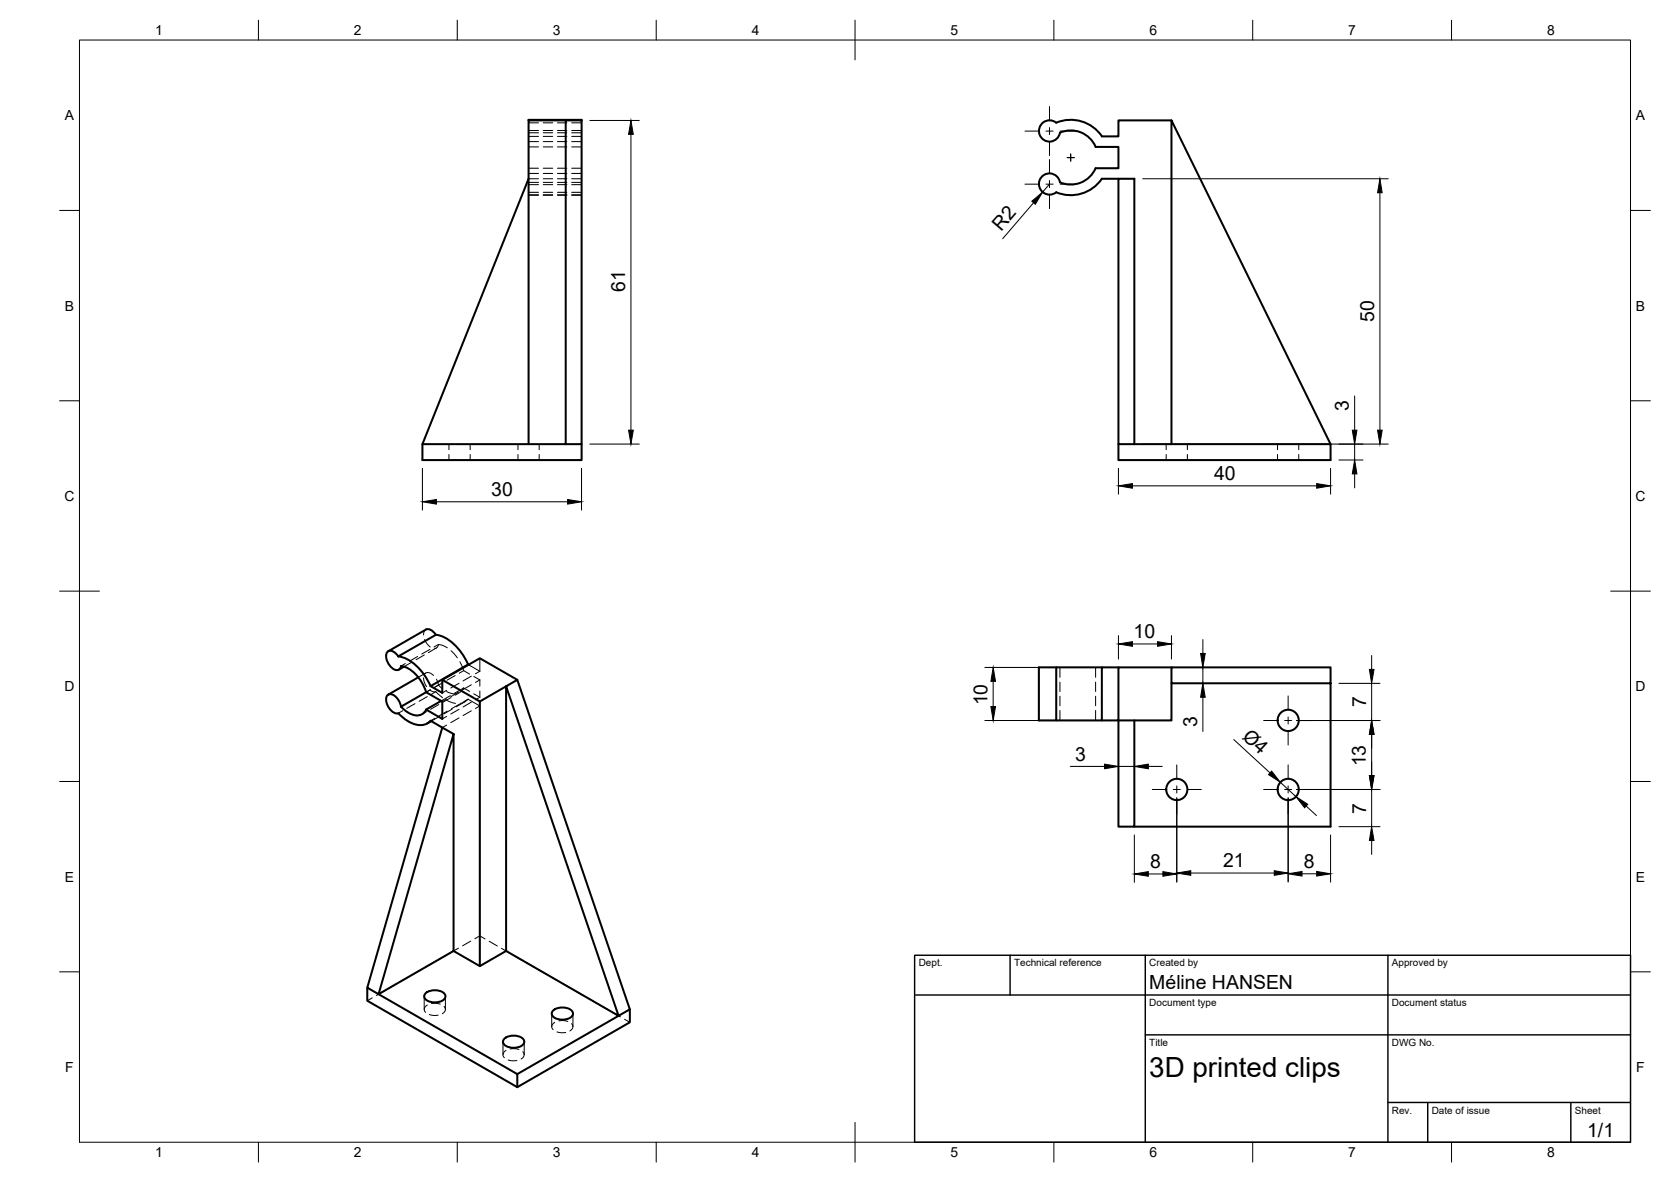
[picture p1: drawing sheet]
<svg xmlns="http://www.w3.org/2000/svg" width="420mm" height="297mm" viewBox="0 0 420 297" stroke-linecap="round" stroke-linejoin="round" font-family="sans-serif">
<!-- layer: Visible -->
<g fill="none" stroke="#000" stroke-width=".51">
<path d="M132.9 30.3v-.2h13.3v.2M142.2 30.3h-9.3v81.3M265.6 30.8a2.66 2.66 0 0 0-4 .8 2.66 2.66 0 0 0 1.4 3.8 2.66 2.66 0 0 0 3.5-2.1 6.8 6.8 0 0 1 9 3.6M265.6 30.8a9.5 9.5 0 0 1 11.5 3.4M275.5 36.9h5.7v5.4h-5.7M294.6 30.3h-13.4v4h-4.1M132.9 44.9l-26.7 66.7v4h40v-4M275.5 42.2a6.8 6.8 0 0 1-9 3.6 2.67 2.67 0 0 0-3.5-2.1 2.67 2.67 0 0 0-1.4 3.9 2.67 2.67 0 0 0 4 .7 9.5 9.5 0 0 0 11.5-3.4M277.1 44.9h4.1M281.2 44.9h4v66.7h-4zM106.2 111.6h40v-81.3h-4v81.3M281.2 111.6v4h53.4v-4h-49.4"/>
<path d="M294.6 111.6v-81.3l40 81.3M109.6 159.5l-9.5 5.5M109.6 159.5a11.3 11.3 0 0 1 7.6 6.4l.5 1.1M109.6 159.5a2.22 2.22 0 0 0-2.5-1.3l-9.5 5.5M100.1 165a11.3 11.3 0 0 1 7.6 6.3l.6 1.1M100.1 165l-.7-.9a1.28 1.28 0 0 0-1.6-.5 1.28 1.28 0 0 0-.7 1.6 3.8 3.8 0 0 0 2.5 3.2 1.02 1.02 0 0 0 1.2-1 8.5 8.5 0 0 1 6.1 5.8l.3 .8M100.2 179.2a7.9 7.9 0 0 0 6.1 3l1.4-.6 .6-.5 2.9 1.7M100.8 177.6a3.8 3.8 0 0 0-2.6-3.2 1.38 1.38 0 0 0-1 2 3.6 3.6 0 0 0 2.6 2.9h.4M100.8 177.6a4.8 4.8 0 0 0 5.3 1.9l1.1-1.2M101.6 167.5l-1.3 .8M105.2 170.2l-7.6 4.4M107.1 174l4.1 2.3v4.4l-4.1-2.4"/>
<path d="M107.1 174l-6.3 3.6M110.9 176.1l-3.8 2.2M111.2 170.8l9.4 5.5M117.8 167.1l-9.5 5.3M130.1 170.8l-9.5-5.4-9.4 5.4v3.3l-2.9-1.7M265.6 167.7h-4.4v13.3h4.4v-13.3h11.5M281.2 167.7h-4.1v13.3h-11.5M294.6 171.7v9.3h-13.4v26.7h4v-26.7M294.6 167.7h-13.4v13.3h-4.1M334.6 171.7h-40v-4h40v40h-49.4M108.4 181.2l-1 .6M114 184.5l-18.8 65.3-2.8-1.6 18.8-65.4 2.8 1.7v54.5l-18.8 10.8 34.9 20.1v3.3"/>
<path d="M114 239l6.6 3.8 6.7-3.8M92.4 248.2v3.3l37.7 21.7M107 249.6a3.6 3.6 0 0 1 4.9 .4 1.61 1.61 0 0 1-1.7 1.8h-1.7a1.61 1.61 0 0 1-1.8-1.8zM120.6 242.8v-66.5l6.7-3.8v66.5l28.2 16.3 2.9-1.7-28.3-82.8-2.8 1.7 28.2 82.8-25.4 14.6M139.1 254a3.6 3.6 0 0 1 4.9 .3 1.61 1.61 0 0 1-1.7 1.9h-1.8a1.61 1.61 0 0 1-1.7-1.9zM158.4 253.6v3.3l-28.3 16.3M126.8 261a3.6 3.6 0 0 1 4.9 .4 1.61 1.61 0 0 1-1.7 1.8h-1.7a1.61 1.61 0 0 1-1.7-1.8z"/>
<circle cx="295.9" cy="198.4" r="2.67"/>
<circle cx="323.9" cy="181" r="2.67"/>
<circle cx="323.9" cy="198.4" r="2.67"/>
</g>
<!-- layer: Hidden -->
<g fill="none" stroke="#000" stroke-width=".25">
<path d="M132.9 34.3h2.5M132.9 30.9h2.5M132.9 33.4h2.5M132.9 36.9h2.5M132.9 35.6h2.5M132.9 32.8h2.5M136.6 34.3h2.4M136.6 30.9h2.4M136.6 33.4h2.4M136.6 36.9h2.4M136.6 35.6h2.4M136.6 32.8h2.4"/>
<path d="M140.2 34.3h2.3M140.2 30.9h2.3M140.2 33.4h2.3M140.2 36.9h2.3M140.2 35.6h2.3M140.2 32.8h2.3M143.7 34.3h2.5M143.7 30.9h2.5M143.7 33.4h2.5M143.7 36.9h2.5M143.7 35.6h2.5M143.7 32.8h2.5"/>
<path d="M132.9 44.9h2.5M132.9 42.3h2.5M132.9 45.8h2.5M132.9 48.3h2.5M132.9 46.4h2.5M132.9 43.6h2.5M132.9 48.9h2.5M132.9 49.1h2.5M136.6 44.9h2.4M136.6 42.3h2.4M136.6 45.8h2.4M136.6 48.3h2.4"/>
<path d="M136.6 46.4h2.4M136.6 43.6h2.4M136.6 48.9h2.4M136.6 49.1h2.4M140.2 44.9h2.3M140.2 42.3h2.3M140.2 45.8h2.3M140.2 48.3h2.3M140.2 46.4h2.3M140.2 43.6h2.3M140.2 48.9h2.3M140.2 49.1h2.3"/>
<path d="M143.7 44.9h2.5M143.7 42.3h2.5M143.7 45.8h2.5M143.7 48.3h2.5M143.7 46.4h2.5M143.7 43.6h2.5M143.7 48.9h2.5M143.7 49.1h2.5M112.9 111.6v1.4M112.9 114.2v1.4M118.2 111.6v1.4M118.2 114.2v1.4"/>
<path d="M130.2 111.6v1.4M130.2 114.2v1.4M135.6 111.6v1.4M135.6 114.2v1.4M293.2 111.6v1.4M293.2 114.2v1.4M298.6 111.6v1.4M298.6 114.2v1.4M321.2 111.6v1.4M321.2 114.2v1.4M326.6 111.6v1.4M326.6 114.2v1.4"/>
<path d="M107.1 158.2l-.4 .4-.2 1M101.2 178.6l-1.1 .6M101.9 166.8l-1.1 .6M103.6 166.4l-2 1.1M104.4 176.8l-2.1 1.2M105 165l-2 1.2M106.5 170.3l.2 1.3 .6 1M106.7 164.6l-2.1 1.2M106.8 160.7l.5 .9 .9 1M106.9 169.3a1.54 1.54 0 0 1 2.1 .4M107.1 169.1l-1.9 1.1M107.2 178.8l-1.1 .7"/>
<path d="M107.4 175.1l-2 1.1M108.1 173.4l.6 .4h.9M108.1 163.2l-2.1 1.2M108.2 173.3l-1.1 .7 1.1-.6M109.6 173.8l1.7 1.5M109.6 173.8l-1.1 .7M109.7 162.8l-2 1.2M109.7 170.7l.5 1.5M110.2 162l-.3 .8-.6 .2M110.2 162l1 .2 1.3 .6M110.2 172.2l1.1 .9M110.2 162l-1.1 .6"/>
<path d="M110.2 172.2l-1 .6M110.3 177.1l-2.1 1.2M110.6 180l-2.2 1.2M111.4 171.5l-2.1 1.2M112.3 173.8l1.4 .5 .9 .1M112.3 176l2.2 .7M112.3 173.5l-1.1 .6M112.3 175.7l-1.1 .6M112.5 178.7l-2.1 1.2M113.2 174.8l-2.3 1.3M113.4 163.5l1.6 1.8M113.4 175.3l-2 1.2"/>
<path d="M113.7 178.2l-2.1 1.2M114.4 169.8l-2 1.1M115.4 171.7l-2.1 1.2M115.4 173.9l-2.1 1.2M115.4 178.3l-2.1 1.1M115.5 176.9l-2 1.2M115.5 174.1l-1.1 .6M115.6 166.3l1 2.2M116.6 172.9l-.9 1.1M116.6 168.5l-1.1 .7M116.6 168.5l1.5 .9M116.6 172.9l1.5 .9"/>
<path d="M116.6 172.9l-2.3 1.3M116.9 176.4l-2.2 1.2M117.7 175.7l-.8 .6-1.2 .4M117.7 175.7l2.9 1.7-1.1 .6M117.7 175.7l-1.1 .6M117.8 167.1l2.8 1.6M118.5 178.6l-2.1 1.2M118.5 169.9l-2.1 1.2M118.5 172.1l-2.1 1.2M118.5 176.5l-2.1 1.2M119.1 170l1.5 .9M119.1 174.4l1.5 .8"/>
<path d="M120.6 165.4v3.3M120.6 170.9v1.6M120.6 173.6v1.6M120.6 168.7l-1.1 .6M120.6 170.9l-1.1 .6M120.6 175.2l-1.1 .7M266.5 167.7v2.5M266.5 171.4v2.4M266.5 175v2.4M266.5 178.5v2.5M275.5 167.7v2.5M275.5 171.4v2.4"/>
<path d="M275.5 175v2.4M275.5 178.5v2.5M109.4 180.5l-1.1 .6M112.3 182.2l-1.1 .6M112.3 180l-1.1 .7M115.4 180.4l-2.1 1.2M115.3 238.3l-2.1 1.2M118.4 236.5l-2.1 1.2M119.4 235.9l1.2-.7 1.4 .8M123 236.5l2.1 1.2M126.1 238.3l2 1.2M93.6 250.8l-1.2 .7"/>
<path d="M96.7 249l-2.1 1.2M99.8 247.2l-2.1 1.2M102.9 245.4l-2.1 1.2M106 243.6l-2.1 1.2M106.7 250.4v3.2M107.4 252.6a1.1 1.1 0 0 0-.4 1.8M108 255l1.1 .2 1.1-.1M108.5 252.2l1.1-.1 1.1 .2M109.1 241.9l-2.1 1.1M111.7 252.9a1.09 1.09 0 0 1-.5 1.8M112 250.4v3.2M112.2 240.1l-2.1 1.2"/>
<path d="M129.2 240.1l2.1 1.2M132.3 241.9l2 1.2M135.4 243.7l2 1.2M138.5 245.5l2 1.1M138.7 254.7v3.3M139.5 256.9a1.06 1.06 0 0 0-.4 1.8M140 259.3l1.2 .2 1-.1M140.5 256.5h1.1l1.2 .2M141.6 247.2l2 1.2M143.7 257.2a1.11 1.11 0 0 1-.4 1.9M144.1 254.7v3.3M144.7 249l2 1.2"/>
<path d="M147.8 250.8l2 1.2M150.9 252.6l2 1.2M153.9 254.4l2.1 1.2M157.1 256.1l1.3 .8M126.5 261.8v3.3M127.2 264a1.1 1.1 0 0 0-.4 1.8M127.8 266.4l1.1 .2 1.1-.1M128.3 263.6l1.1-.1 1.1 .2M131.4 264.3a1.08 1.08 0 0 1-.4 1.8M131.8 261.8v3.3"/>
</g>
<!-- layer: BORDER -->
<g fill="none" stroke="#000" stroke-width=".25">
<path d="M20 10.1h390v276.9h-390zM65 5.1v5M115 5.1v5M165 5.1v5M215 5.1v10M265 5.1v5M315 5.1v5M365 5.1v5M15 52.9h5M410 52.9h5M15 100.7h5M410 100.7h5"/>
<path d="M15 148.6h10M405 148.6h10M15 196.4h5M410 196.4h5M15 244.2h5M410 244.2h5M65 287v5M115 287v5M165 287v5M215 282.1v9.9M265 287v5M315 287v5"/>
<path d="M365 287v5"/>
</g>
<!-- layer: TITLEBLOCK -->
<path d="M230 240.1h180v46.9h-180zM230 250h180M254 240.1v9.9M288 240.1v46.9M349 240.1v46.9M288 260.1h122M349 277.1h61M359 277.1v9.9M395 277.1v9.9" fill="none" stroke="#000" stroke-width=".36"/>
<!-- layer: Smart Centers -->
<g fill="none" stroke="#000" stroke-width=".25">
<path d="M257.7 32.9h3.5M263 32.9h1.8M263.9 26.8v3.5M263.9 32.1v1.7M263.9 35.6v3.5M266.6 32.9h3.5M268.3 39.6h1.8M269.2 38.7v1.8M257.7 46.3h3.5M263 46.3h1.8M263.9 40.1v3.5M263.9 45.4v1.8"/>
<path d="M263.9 48.9v3.5M266.6 46.3h3.5M323.9 174.9v3.5M289.7 198.4h3.5M295 198.4h1.8M295.9 192.2v3.5M295.9 197.5v1.8M298.6 198.4h3.5M317.7 198.4h3.5M317.7 181.1h3.5M323 198.4h1.8M323 181.1h1.8"/>
<path d="M323.9 180.2v1.8M323.9 183.7v3.5M323.9 192.2v3.5M323.9 197.5v1.8M326.6 198.4h3.5M326.6 181.1h3.5M295.9 201.1v3.5M323.9 201.1v3.5"/>
</g>
<!-- layer: FD_Dimensions -->
<g fill="none" stroke="#000" stroke-width=".25">
<path d="M148.3 30.3h12.4M158.6 33.8v74.3M259.9 51l-7.8 9M263.9 46.3l-1.8 2M287.3 44.9h61.8M347 48.4v59.7M340.6 99.5v8.6M106.2 117.7v10.5M146.2 117.7v10.5M148.3 111.6h12.4M281.2 117.7v6.5M287.3 111.6h61.8"/>
<path d="M334.6 117.7v6.5M336.7 115.6h6M340.6 111.6v4M340.6 119.1v3.5M109.7 126.1h33M284.7 122.1h46.4M281.2 159.7v5.9M294.6 159.7v5.9M247.6 167.7h31.5M249.7 171.2v6.4M284.7 161.8h6.4M302.5 160.7v3.5"/>
<path d="M302.5 167.7v4M302.5 175.2v8.6M336.7 171.7h10.3M344.9 164.7v3.5M344.9 171.7v9.4M247.6 181.1h31.5M269.1 192.6h8.6M281.2 192.6h4M288.7 192.6h3.5M310.2 185.9l9.1 8.3M321.9 196.6l4 3.6M326 181.1h21"/>
<path d="M326 198.4h21M344.9 184.6v10.3M344.9 198.4v9.3M285.2 209.8v11.9M288.7 219.6h3.7M295.9 200.5v21.2M299.4 219.4h21M323.9 200.5v21.2M327.4 219.6h3.7M328.4 202.6l2.6 2.3M334.6 209.8v11.9M336.7 207.7h10.3"/>
<path d="M344.9 211.2v3.5"/>
</g>
<g fill="#000" stroke="#000" stroke-width=".25">
<path d="M158.6 30.3l.6 3.5h-1.1zM259.4 50.6l2.7-2.3-1.8 3zM347 44.9l.5 3.5h-1.1zM158.1 108.1h1.1l-.6 3.5zM340.6 115.6l.6 3.5h-1.2zM340 108.1h1.2l-.6 3.5zM346.4 108.1h1.1l-.5 3.5zM106.2 126.1l3.5-.6v1.2zM142.7 125.5l3.5 .6-3.5 .6zM281.2 122.1l3.5-.6v1.2zM331.1 121.5l3.5 .6-3.5 .6zM249.2 177.6h1.1l-.6 3.5z"/>
<path d="M249.7 167.7l.6 3.5h-1.1zM281.2 161.8l3.5-.5v1.1zM291.1 161.3l3.5 .5-3.5 .6zM301.9 164.2h1.1l-.5 3.5zM302.5 171.7l.5 3.5h-1.1zM344.3 168.2h1.2l-.6 3.5zM277.7 192l3.5 .6-3.5 .6zM285.2 192.6l3.5-.6v1.2zM319.7 193.8l2.2 2.8-2.9-1.9zM344.3 194.9h1.2l-.6 3.5zM344.9 181.1l.6 3.5h-1.2zM285.2 219.6l3.5-.6v1.2z"/>
<path d="M292.4 219l3.5 .6-3.5 .6zM295.9 219.4l3.5-.6v1.2zM320.4 218.8l3.5 .6-3.5 .6zM323.9 219.6l3.5-.6v1.2zM325.9 200.2l2.9 1.9-.8 .9zM331.1 219l3.5 .6-3.5 .6zM344.9 207.7l.6 3.5h-1.2z"/>
</g>
<text font-size="7" x="289" y="270.6">3D printed clips</text>
<g font-size="4.9">
<text x="251.7" y="58.3" transform="rotate(-49 251.7 58.3)">R2</text>
<text x="157.2" y="73.3" transform="rotate(-90 157.2 73.3)">61</text>
<text x="345.5" y="81" transform="rotate(-90 345.5 81)">50</text>
<text x="339.1" y="103.4" transform="rotate(-90 339.1 103.4)">3</text>
<text x="123.5" y="124.6">30</text>
<text x="305.3" y="120.6">40</text>
<text x="285" y="160.4">10</text>
<text x="248.3" y="177.3" transform="rotate(-90 248.3 177.3)">10</text>
<text x="343.5" y="177.8" transform="rotate(-90 343.5 177.8)">7</text>
<text x="301" y="182.6" transform="rotate(-90 301 182.6)">3</text>
<text x="312.1" y="185.5" transform="rotate(43 312.1 185.5)">Ø4</text>
<text x="270.3" y="191.1">3</text>
<text x="343.4" y="192.6" transform="rotate(-90 343.4 192.6)">13</text>
<text x="343.5" y="204.4" transform="rotate(-90 343.5 204.4)">7</text>
<text x="289.2" y="218.2">8</text>
<text x="307.6" y="218">21</text>
<text x="327.9" y="218.1">8</text>
<text x="289" y="248.5">Méline HANSEN</text>
<text x="399.1" y="285.7">1/1</text>
</g>
<g font-size="3.5">
<text x="39" y="8.8">1</text>
<text x="89" y="8.8">2</text>
<text x="139" y="8.8">3</text>
<text x="189" y="8.8">4</text>
<text x="239" y="8.8">5</text>
<text x="289" y="8.8">6</text>
<text x="339" y="8.8">7</text>
<text x="389" y="8.8">8</text>
<text x="16.3" y="30.2">A</text>
<text x="411.3" y="30.2">A</text>
<text x="16.3" y="78">B</text>
<text x="411.3" y="78">B</text>
<text x="16.2" y="125.9">C</text>
<text x="411.2" y="125.9">C</text>
<text x="16.2" y="173.7">D</text>
<text x="411.2" y="173.7">D</text>
<text x="16.3" y="221.6">E</text>
<text x="411.3" y="221.6">E</text>
<text x="16.4" y="269.4">F</text>
<text x="411.4" y="269.4">F</text>
<text x="39" y="290.8">1</text>
<text x="89" y="290.8">2</text>
<text x="139" y="290.8">3</text>
<text x="189" y="290.8">4</text>
<text x="239" y="290.8">5</text>
<text x="289" y="290.8">6</text>
<text x="339" y="290.8">7</text>
<text x="389" y="290.8">8</text>
</g>
<g font-size="2.5">
<text x="231" y="242.9">Dept.</text>
<text x="255" y="242.9">Technical reference</text>
<text x="289" y="242.9">Created by</text>
<text x="350" y="242.9">Approved by</text>
<text x="289" y="252.8">Document type</text>
<text x="350" y="252.8">Document status</text>
<text x="289" y="262.9">Title</text>
<text x="350" y="262.9">DWG No.</text>
<text x="350" y="279.9">Rev.</text>
<text x="360" y="279.9">Date of issue</text>
<text x="396" y="279.9">Sheet</text>
</g>
</svg>
